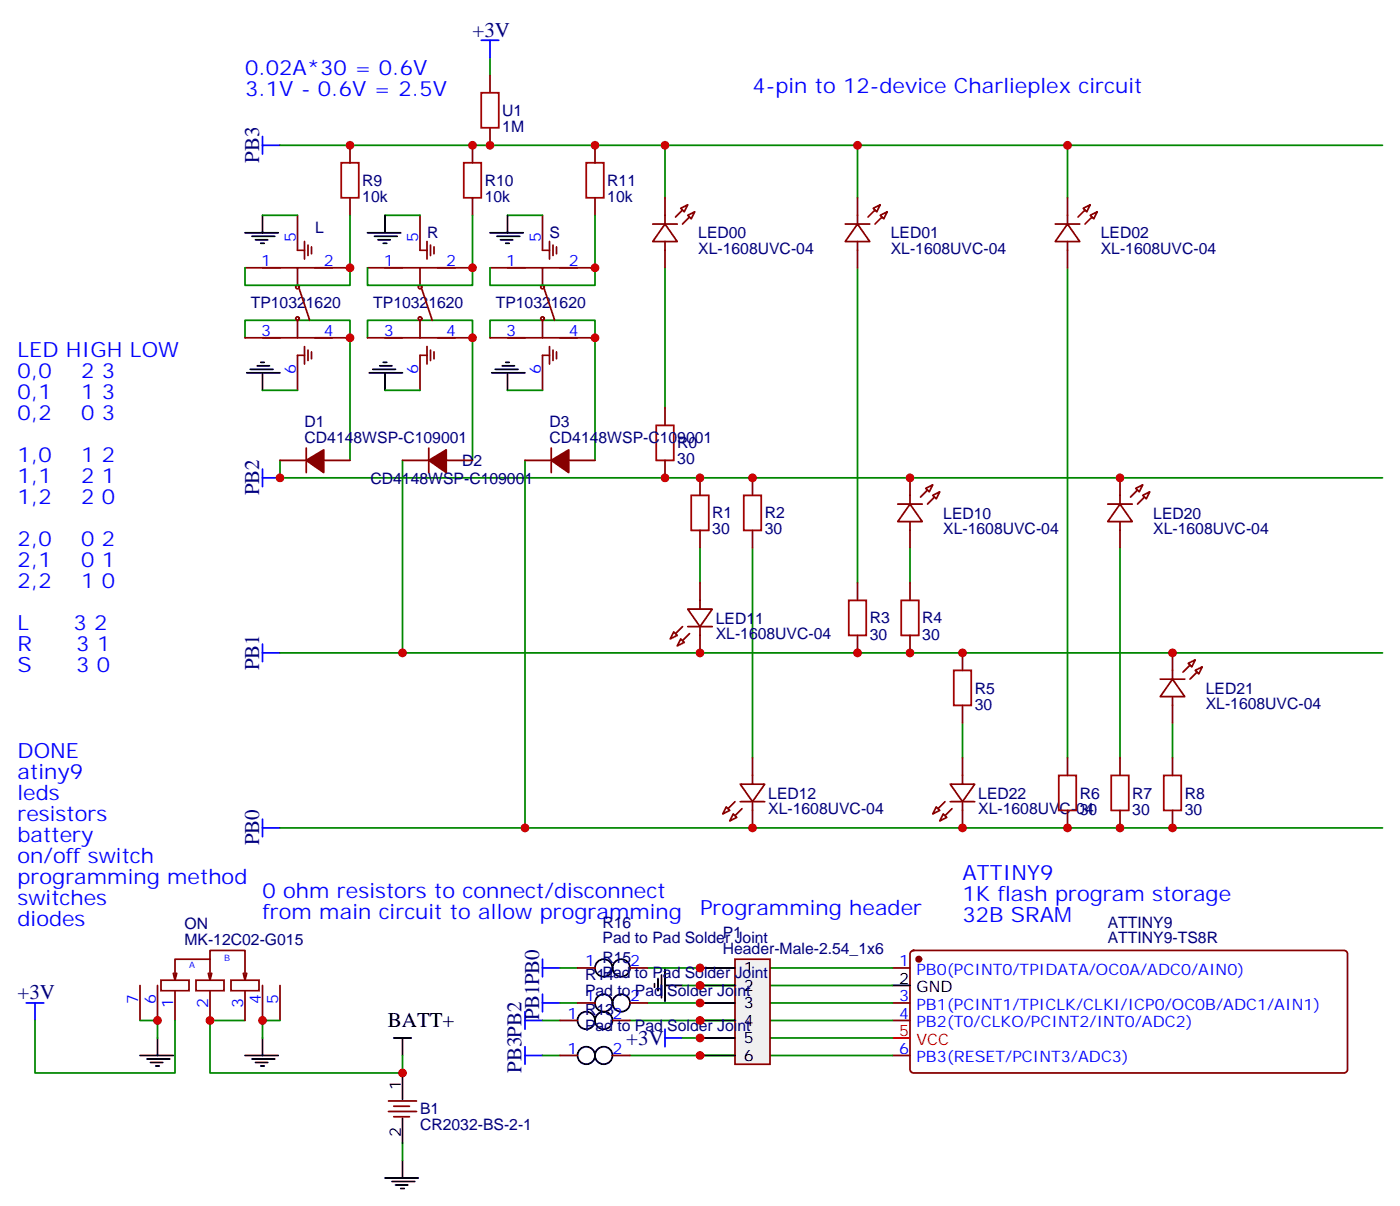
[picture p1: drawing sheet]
<svg xmlns="http://www.w3.org/2000/svg" width="282mm" height="243mm" viewBox="0 0 282 243" stroke-linecap="round" stroke-linejoin="round" font-family="sans-serif">
<g fill="none" stroke="#00f" stroke-width=".35">
<path d="M97 8.1h3.5M98.8 8.1v3.5M52.9 29.3h3.5M52.9 27.5v3.5M52.9 94.5v3.6M52.9 96.3h3.5M52.9 129.8v3.5M52.9 131.6h3.5M52.9 165.1v3.5M52.9 166.9h3.5M109.4 195.1h3.5M109.4 193.3v3.5"/>
<path d="M5.3 202.1h3.5M7.1 202.1v3.6M105.8 212.7h3.6M105.8 203.9v3.5M105.8 211v3.5M105.8 205.7h3.6M109.4 202.1h3.5M109.4 200.4v3.5M134.1 209.2h3.5M134.1 207.4v3.6"/>
</g>
<g fill="none" stroke="#008700" stroke-width=".35">
<path d="M98.8 11.6v3.6M56.4 29.3h222.3M134.1 29.3v10.6M172.9 29.3v10.6M215.2 29.3v10.6M134.1 54v28.2M172.9 54v63.5M215.2 54v98.8M74.1 68.1v-3.5h21.1v28.2M98.8 68.1v-3.5h21.1v28.2M56.4 92.8v3.5h222.3M81.1 92.8v38.8"/>
<path d="M105.8 92.8v74.1M141.1 110.4v7.1M151.7 110.4v42.4M183.4 110.4v7.1M225.8 110.4v42.4M56.4 131.6h222.3M194 145.7v7.1M236.4 145.7v7.1M56.4 166.9h222.3M112.9 195.1h3.5M130.5 195.1h49.4M137.6 198.6h42.3"/>
<path d="M7.1 205.7v10.6h28.2v-10.6M49.4 205.7h-7.1v10.6h38.8v-3.6M109.4 212.7h3.5M109.4 205.7h3.5M112.9 202.1h3.5M127 212.7h52.9M127 205.7h52.9M130.5 202.1h49.4M137.6 209.2h42.3M81.1 230.4v3.5"/>
</g>
<g fill="none" stroke="#870000" stroke-width=".35">
<path d="M134.1 39.9v5.3M172.9 39.9v5.3M215.2 39.9v5.3M131.6 45.2h4.9M134.1 45.2l2.4 3.5h-4.9zM134.1 48.7v5.3M137.2 42l1.4-.7-.7 1.4zM138.6 43.4l1.5-.7-.8 1.4zM170.4 45.2h4.9M172.9 45.2l2.4 3.5h-4.9zM172.9 48.7v5.3M176 42l1.4-.7-.7 1.4z"/>
<path d="M177.4 43.4l1.5-.7-.7 1.4zM212.7 45.2h5M215.2 45.2l2.5 3.5h-5zM215.2 48.7v5.3M218.4 42l1.4-.7-.7 1.4zM219.8 43.4l1.4-.7-.7 1.4zM183.4 96.3v5.3M186.6 98.4l1.4-.7-.7 1.4zM188 99.8l1.4-.7-.7 1.4zM225.8 96.3v5.3M229 98.4l1.4-.7-.7 1.4zM230.4 99.8l1.4-.7-.7 1.4z"/>
<path d="M141.1 117.5v5.3M181 101.6h4.9M183.4 101.6l2.5 3.5h-4.9zM183.4 105.1v5.3M223.3 101.6h4.9M225.8 101.6l2.4 3.5h-4.9zM225.8 105.1v5.3M135.8 127.4l.7 .7-1.4 .7zM137.2 128.8l.7 .7-1.4 .7zM138.6 122.8h5l-2.5 3.5zM138.6 126.3h5M141.1 126.3v5.3"/>
<path d="M233.9 136.9h4.9M236.4 136.9l2.4 3.5h-4.9zM236.4 131.6v5.3M239.5 133.7l1.4-.7-.7 1.4zM240.9 135.1l1.5-.7-.7 1.4zM149.2 158h5l-2.5 3.6zM151.7 152.8v5.2M191.6 158h4.9l-2.5 3.6zM194 152.8v5.2M236.4 140.4v5.3M146.4 162.6l.7 .7-1.4 .7zM147.8 164l.7 .7-1.4 .8z"/>
<path d="M149.2 161.6h5M151.7 161.6v5.3M188.7 162.6l.7 .7-1.4 .7zM190.1 164l.8 .7-1.5 .8zM191.6 161.6h4.9M194 161.6v5.3M28.2 198.6v7.1M31.7 198.6v7.1M32.5 197.6h5.6v2.1h-5.6zM34.9 196.1l.4 1.5M35.3 199.7v6M39.5 197.6h5.7v2.1h-5.7z"/>
<path d="M42 196.1l.3 1.5M42.3 193.3h-7v4.3l.3-1.5M42.3 199.7v6M42.7 196.1l-.4 1.5v-6h7.1v6M46.6 197.6h5.6v2.1h-5.6zM49 196.1l.4 1.5M49.4 199.7v6M49.7 196.1l-.3 1.5M52.9 198.6v7.1M56.4 198.6v7.1M179.9 195.1h3.5M183.7 191.8l.4-.2h86.8a.71 .71 0 0 1 .7 .7v23.2a.76 .76 0 0 1-.7 .8h-86.8a.76 .76 0 0 1-.7-.8v-23.2z"/>
<path d="M179.9 202.1h3.5M179.9 205.7h3.5M179.9 212.7h3.5"/>
</g>
<g fill="#870000" stroke="#870000" stroke-width=".35">
<path d="M136.2 43.7l1.4-1.4z"/>
<path d="M137.6 45.2l1.4-1.5z"/>
<path d="M175 43.7l1.4-1.4z"/>
<path d="M177.8 43.7l-1.4 1.5z"/>
<path d="M217.3 43.7l1.4-1.4z"/>
<path d="M218.7 45.2l1.4-1.5z"/>
<path d="M185.6 100.2l1.4-1.4z"/>
<path d="M187 101.6l1.4-1.4z"/>
<path d="M227.9 100.2l1.4-1.4z"/>
<path d="M230.7 100.2l-1.4 1.4z"/>
<path d="M139 127.7l-1.4 1.4z"/>
<path d="M137.6 126.3l-1.4 1.4z"/>
<path d="M149.6 163l-1.4 1.4z"/>
<path d="M148.2 161.6l-1.4 1.4z"/>
<path d="M191.9 163l-1.4 1.4z"/>
<path d="M190.5 161.6l-1.4 1.4z"/>
<path d="M238.5 135.5l1.4-1.4z"/>
<path d="M239.9 136.9l1.4-1.4z"/>
<circle cx="185.2" cy="193.3" r=".53"/>
</g>
<g fill="none" stroke="#000" stroke-width=".35">
<path d="M131.9 198.3v.7M132.6 197.2v2.5M133.3 196.5v4.6M134.1 198.6h3.5M134.1 195.1v6.7M179.9 198.6h3.5M79.4 209.2h3.5M81.1 209.2v3.5M77.6 237.4h6.7M79 238.1h4.6M79.7 238.8h2.5M80.8 239.5h.7"/>
<path d="M81.1 233.9v3.5"/>
</g>
<path d="M179.9 209.2h3.5" fill="none" stroke="#f00" stroke-width=".35"/>
<path d="M148.2 193.3h7v21.2h-7z" fill="#f0f0f0" stroke="#870000" stroke-width=".35"/>
<g fill="none" stroke="#000" stroke-width=".35">
<path d="M49.4 46.9h6.7M50.8 47.6h4.6M51.5 48.3h2.5M52.6 49h.7M52.9 43.4v3.5M74.1 46.9h6.7M75.5 47.6h4.6M76.2 48.3h2.5M77.3 49h.7M77.6 43.4v3.5M98.8 46.9h6.7M100.2 47.6h4.6"/>
<path d="M100.9 48.3h2.5M102 49h.7M102.3 43.4v3.5M49.7 75.1h6.7M50.4 74.4h4.6M51.9 73.7h2.4M52.6 73h.7M52.9 75.1v3.6M74.4 75.1h6.7M75.1 74.4h4.6M76.6 73.7h2.4M77.3 73h.7"/>
<path d="M77.6 75.1v3.6M99.1 75.1h6.7M99.8 74.4h4.6M101.2 73.7h2.5M102 73h.7M102.3 75.1v3.6M141.1 195.1h7.1M141.1 198.6h7.1M28.2 212.7h6.7M29.6 213.4h4.6M30.3 214.1h2.5M31.4 214.8h.7"/>
<path d="M31.7 209.2v3.5M49.4 212.7h6.7M50.8 213.4h4.6M51.5 214.1h2.5M52.6 214.8h.7M52.9 209.2v3.5M81.1 216.3v5.2M141.1 202.1h7.1M141.1 205.7h7.1M141.1 209.2h7.1M141.1 212.7h7.1M81.1 225.4v5"/>
<circle cx="121.7" cy="195.1" r="1.76"/>
<circle cx="125.2" cy="195.1" r="1.76"/>
<circle cx="118.2" cy="212.7" r="1.76"/>
<circle cx="118.2" cy="205.7" r="1.76"/>
<circle cx="121.7" cy="205.7" r="1.76"/>
<circle cx="121.7" cy="202.1" r="1.76"/>
<circle cx="121.7" cy="212.7" r="1.76"/>
<circle cx="125.2" cy="202.1" r="1.76"/>
</g>
<g fill="none" stroke="#870000" stroke-width=".35">
<path d="M98.8 15.2v3.5M70.6 29.3v3.5M70.6 39.9v3.5M95.2 29.3v3.5M95.2 39.9v3.5M98.8 25.8v3.5M119.9 29.3v3.5M119.9 39.9v3.5M49.4 54h21.2M60 43.4v7h1.4M60 54v3.5M60.3 58.2l2.1 6.4"/>
<path d="M61.4 48.7v3.5M62.1 49.4v2.1M62.8 49.7v1.5M74.1 54h21.1M84.7 43.4v7h1.4M84.7 54v3.5M85 58.2l2.1 6.4M86.1 48.7v3.5M86.8 49.4v2.1M87.5 49.7v1.5M98.8 54h21.1M109.4 43.4v7h1.4"/>
<path d="M109.4 54v3.5M109.7 58.2l2.1 6.4M110.8 48.7v3.5M111.5 49.4v2.1M112.2 49.7v1.5M49.4 68.1h21.2M60 64.6v3.5M61.4 69.8v3.6M61.4 71.6h-1.4v7.1M62.1 70.6v2.1M62.8 70.9v1.4M74.1 68.1h21.1"/>
<path d="M84.7 64.6v3.5M86.1 71.6h-1.4v7.1M86.1 69.8v3.6M86.8 70.6v2.1M87.5 70.9v1.4M98.8 68.1h21.1M109.4 64.6v3.5M110.8 71.6h-1.4v7.1M110.8 69.8v3.6M111.5 70.6v2.1M112.2 70.9v1.4M56.4 92.8h5.3"/>
<path d="M61.7 90.3v4.9M65.3 92.8h5.3M81.1 92.8h5.3M86.4 90.3v4.9M90 92.8h5.2M105.8 92.8h5.3M111.1 90.3v4.9M114.7 92.8h5.2M134.1 82.2v3.5M134.1 92.8v3.5M141.1 96.3v3.5M151.7 96.3v3.5"/>
<path d="M141.1 106.9v3.5M151.7 106.9v3.5M172.9 117.5v3.5M183.4 117.5v3.5M172.9 128.1v3.5M183.4 128.1v3.5M194 131.6v3.5M194 142.2v3.5M215.2 152.8v3.5M225.8 152.8v3.5M236.4 152.8v3.5M215.2 163.3v3.6"/>
<path d="M225.8 163.3v3.6M236.4 163.3v3.6M116.4 195.1h3.5M127 195.1h3.5M112.9 205.7h3.5M112.9 212.7h3.5M116.4 202.1h3.5M123.5 205.7h3.5M123.5 212.7h3.5M127 202.1h3.5M78.3 221.9h5.7M78.3 224h5.7"/>
<path d="M79.4 223h3.1M79.4 225.1h3.1"/>
<circle cx="60" cy="57.9" r=".35"/>
<circle cx="84.7" cy="57.9" r=".35"/>
<circle cx="109.4" cy="57.9" r=".35"/>
<circle cx="60" cy="64.2" r=".35"/>
<circle cx="84.7" cy="64.2" r=".35"/>
<circle cx="109.4" cy="64.2" r=".35"/>
</g>
<g fill="none" stroke="#a10000" stroke-width=".35">
<path d="M97 18.7h3.5v7.1h-3.5zM68.8 32.8h3.5v7.1h-3.5zM93.5 32.8h3.5v7.1h-3.5zM118.2 32.8h3.5v7.1h-3.5zM132.3 85.7h3.5v7.1h-3.5zM139.3 99.8h3.6v7.1h-3.6zM149.9 99.8h3.6v7.1h-3.6zM171.1 121h3.5v7.1h-3.5zM181.7 121h3.5v7.1h-3.5zM192.3 135.1h3.5v7.1h-3.5zM213.4 156.3h3.6v7h-3.6zM224 156.3h3.5v7h-3.5z"/>
<path d="M234.6 156.3h3.5v7h-3.5z"/>
</g>
<path d="M52.9 43.4h7.1M70.6 43.4v14.1h-21.2v-3.5M77.6 43.4h7.1M95.2 43.4v14.1h-21.1v-3.5M102.3 43.4h7.1M119.9 43.4v14.1h-21.1v-3.5M49.4 68.1v-3.5h21.2v28.2M52.9 78.7h7.1M77.6 78.7h7.1M102.3 78.7h7.1M28.2 205.7h3.5v3.5M56.4 205.7h-3.5v3.5" fill="none" stroke="#008700" stroke-width=".35"/>
<g fill="#870000" stroke="#870000" stroke-width=".35">
<path d="M61.7 92.8l3.6-2.1v4.5z"/>
<path d="M86.4 92.8l3.6-2.1v4.5z"/>
<path d="M111.1 92.8l3.6-2.1v4.5z"/>
</g>
<g fill="#c00">
<circle cx="172.9" cy="29.3" r=".88"/>
<circle cx="215.2" cy="29.3" r=".88"/>
<circle cx="141.1" cy="131.6" r=".88"/>
<circle cx="183.4" cy="96.3" r=".88"/>
<circle cx="225.8" cy="96.3" r=".88"/>
<circle cx="151.7" cy="166.9" r=".88"/>
<circle cx="194" cy="166.9" r=".88"/>
<circle cx="236.4" cy="131.6" r=".88"/>
<circle cx="141.1" cy="195.1" r=".88"/>
<circle cx="141.1" cy="198.6" r=".88"/>
<circle cx="141.1" cy="202.1" r=".88"/>
<circle cx="141.1" cy="205.7" r=".88"/>
<circle cx="141.1" cy="209.2" r=".88"/>
<circle cx="141.1" cy="212.7" r=".88"/>
<circle cx="98.8" cy="29.3" r=".88"/>
<circle cx="141.1" cy="96.3" r=".88"/>
<circle cx="151.7" cy="96.3" r=".88"/>
<circle cx="172.9" cy="131.6" r=".88"/>
<circle cx="183.4" cy="131.6" r=".88"/>
<circle cx="194" cy="131.6" r=".88"/>
<circle cx="215.2" cy="166.9" r=".88"/>
<circle cx="225.8" cy="166.9" r=".88"/>
<circle cx="236.4" cy="166.9" r=".88"/>
<circle cx="56.4" cy="96.3" r=".88"/>
<circle cx="70.6" cy="29.3" r=".88"/>
<circle cx="70.6" cy="54" r=".88"/>
<circle cx="70.6" cy="68.1" r=".88"/>
<circle cx="134.1" cy="96.3" r=".88"/>
<circle cx="134.1" cy="29.3" r=".88"/>
<circle cx="119.9" cy="29.3" r=".88"/>
<circle cx="95.3" cy="29.3" r=".88"/>
<circle cx="105.8" cy="166.9" r=".88"/>
<circle cx="81.1" cy="131.6" r=".88"/>
<circle cx="95.3" cy="54" r=".88"/>
<circle cx="95.3" cy="68.1" r=".88"/>
<circle cx="119.9" cy="68.1" r=".88"/>
<circle cx="119.9" cy="54" r=".88"/>
<circle cx="31.8" cy="205.7" r=".88"/>
<circle cx="52.9" cy="205.7" r=".88"/>
<circle cx="42.3" cy="205.7" r=".88"/>
<circle cx="81.1" cy="216.3" r=".88"/>
</g>
<g font-size="4.2" fill="#000080">
<text x="95.2" y="7.4">+3V</text>
<text x="52.2" y="32.8" transform="rotate(-90 52.2 32.8)">PB3</text>
<text x="52.2" y="99.8" transform="rotate(-90 52.2 99.8)">PB2</text>
<text x="52.2" y="135.1" transform="rotate(-90 52.2 135.1)">PB1</text>
<text x="52.2" y="170.4" transform="rotate(-90 52.2 170.4)">PB0</text>
<text x="3.5" y="201.4">+3V</text>
<text x="108.7" y="205.7" transform="rotate(-90 108.7 205.7)">PB1PB0</text>
<text x="126.3" y="210.6">+3V</text>
<text x="105.1" y="216.3" transform="rotate(-90 105.1 216.3)">PB3PB2</text>
</g>
<g font-size="4.2" fill="#00f">
<text x="49.4" y="15.2">0.02A*30 = 0.6V</text>
<text x="49.4" y="19.4">3.1V - 0.6V = 2.5V</text>
<text x="151.7" y="18.7">4-pin to 12-device Charlieplex circuit</text>
<text x="3.5" y="72">LED HIGH LOW</text>
<text x="3.5" y="76.2">0,0</text>
<text x="16.4" y="76.2">2 3</text>
<text x="3.5" y="80.4">0,1</text>
<text x="16.4" y="80.4">1 3</text>
<text x="3.5" y="84.7">0,2</text>
<text x="16.4" y="84.7">0 3</text>
<text x="3.5" y="93.1">1,0</text>
<text x="16.4" y="93.1">1 2</text>
<text x="3.5" y="97.4">1,1</text>
<text x="3.5" y="101.6">1,2</text>
<text x="16.4" y="97.4">2 1</text>
<text x="16.4" y="101.6">2 0</text>
<text x="3.5" y="110.1">2,0</text>
<text x="16.4" y="110.1">0 2</text>
<text x="3.5" y="114.3">2,1</text>
<text x="3.5" y="118.5">2,2</text>
<text x="16.4" y="114.3">0 1</text>
<text x="16.4" y="118.5">1 0</text>
<text x="3.5" y="127">L</text>
<text x="3.5" y="131.2">R</text>
<text x="14.8" y="127">3 2</text>
<text x="15.4" y="131.2">3 1</text>
<text x="3.5" y="135.5">S</text>
<text x="15.3" y="135.5">3 0</text>
<text x="3.5" y="152.8">DONE</text>
<text x="3.5" y="157">atiny9</text>
<text x="3.5" y="161.2">leds</text>
<text x="3.5" y="165.5">resistors</text>
<text x="3.5" y="169.7">battery</text>
<text x="3.5" y="173.9">on/off switch</text>
<text x="3.5" y="178.2">programming method</text>
<text x="194" y="177.4">ATTINY9</text>
<text x="3.5" y="182.4">switches</text>
<text x="52.9" y="181">0 ohm resistors to connect/disconnect</text>
<text x="52.9" y="185.2">from main circuit to allow programming</text>
<text x="141.1" y="184.5">Programming header</text>
<text x="194" y="181.7">1K flash program storage</text>
<text x="194" y="185.9">32B SRAM</text>
<text x="3.5" y="186.6">diodes</text>
</g>
<text font-size="4.2" x="78.2" y="207.1">BATT+</text>
<g font-size="3.2" fill="#000080">
<text x="101.2" y="23.4">U1</text>
<text x="101.2" y="26.6">1M</text>
<text x="73" y="40.7">10k</text>
<text x="73" y="37.5">R9</text>
<text x="97.7" y="40.7">10k</text>
<text x="97.7" y="37.5">R10</text>
<text x="122.4" y="40.7">10k</text>
<text x="122.4" y="37.5">R11</text>
<text x="63.5" y="46.9">L</text>
<text x="86.1" y="48.1">R</text>
<text x="110.8" y="48.1">S</text>
<text x="140.8" y="51.2">XL-1608UVC-04</text>
<text x="140.8" y="48.1">LED00</text>
<text x="179.6" y="51.2">XL-1608UVC-04</text>
<text x="179.6" y="48.1">LED01</text>
<text x="221.9" y="51.2">XL-1608UVC-04</text>
<text x="221.9" y="48.1">LED02</text>
<text x="50.5" y="62.2">TP10321620</text>
<text x="75.2" y="62.2">TP10321620</text>
<text x="99.9" y="62.2">TP10321620</text>
<text x="61.4" y="89.3">CD4148WSP-C109001</text>
<text x="61.4" y="86.1">D1</text>
<text x="110.8" y="89.3">CD4148WSP-C109001</text>
<text x="110.8" y="86.1">D3</text>
<text x="93.1" y="93.9">D2</text>
<text x="136.5" y="93.6">30</text>
<text x="136.5" y="90.4">R0</text>
<text x="74.7" y="97.5">CD4148WSP-C109001</text>
<text x="143.6" y="107.7">30</text>
<text x="143.6" y="104.5">R1</text>
<text x="154.2" y="107.7">30</text>
<text x="154.2" y="104.5">R2</text>
<text x="190.1" y="107.7">XL-1608UVC-04</text>
<text x="190.1" y="104.5">LED10</text>
<text x="232.5" y="107.7">XL-1608UVC-04</text>
<text x="232.5" y="104.5">LED20</text>
<text x="144.3" y="125.7">LED11</text>
<text x="175.3" y="125.7">R3</text>
<text x="185.9" y="125.7">R4</text>
<text x="144.3" y="128.9">XL-1608UVC-04</text>
<text x="175.3" y="128.9">30</text>
<text x="185.9" y="128.9">30</text>
<text x="196.5" y="143">30</text>
<text x="196.5" y="139.8">R5</text>
<text x="243.1" y="143">XL-1608UVC-04</text>
<text x="243.1" y="139.8">LED21</text>
<text x="154.9" y="161">LED12</text>
<text x="197.2" y="161">LED22</text>
<text x="217.7" y="160.9">R6</text>
<text x="228.2" y="160.9">R7</text>
<text x="238.8" y="160.9">R8</text>
<text x="154.9" y="164.1">XL-1608UVC-04</text>
<text x="197.2" y="164.1">XL-1608UVC-04</text>
<text x="217.7" y="164.2">30</text>
<text x="228.2" y="164.2">30</text>
<text x="238.8" y="164.2">30</text>
<text x="37.2" y="190.5">MK-12C02-G015</text>
<text x="37.2" y="187.3">ON</text>
<text x="121.5" y="190.1">Pad to Pad Solder Joint</text>
<text x="121.5" y="187">R16</text>
<text x="145.7" y="189.1">P1</text>
<text x="223.3" y="190.1">ATTINY9-TS8R</text>
<text x="223.3" y="187">ATTINY9</text>
<text x="117.9" y="197.5">R14</text>
<text x="121.5" y="197.2">Pad to Pad Solder Joint</text>
<text x="145.7" y="192.3">Header-Male-2.54_1x6</text>
<text x="117.9" y="200.7">Pad to Pad Solder Joint</text>
<text x="117.9" y="207.8">Pad to Pad Solder Joint</text>
<text x="84.7" y="227.7">CR2032-BS-2-1</text>
<text x="84.7" y="224.4">B1</text>
</g>
<g font-size="3.2" fill="#00f">
<text x="52.7" y="53.6">1</text>
<text x="59.6" y="48.7" transform="rotate(-90 59.6 48.7)">5</text>
<text x="65.3" y="53.6">2</text>
<text x="77.4" y="53.6">1</text>
<text x="84.3" y="48.7" transform="rotate(-90 84.3 48.7)">5</text>
<text x="90" y="53.6">2</text>
<text x="102.1" y="53.6">1</text>
<text x="109" y="48.7" transform="rotate(-90 109 48.7)">5</text>
<text x="114.7" y="53.6">2</text>
<text x="52.7" y="67.7">3</text>
<text x="65.3" y="67.7">4</text>
<text x="77.4" y="67.7">3</text>
<text x="90" y="67.7">4</text>
<text x="102.1" y="67.7">3</text>
<text x="114.7" y="67.7">4</text>
<text x="59.6" y="75.4" transform="rotate(-90 59.6 75.4)">6</text>
<text x="84.3" y="75.4" transform="rotate(-90 84.3 75.4)">6</text>
<text x="109" y="75.4" transform="rotate(-90 109 75.4)">6</text>
<text x="117.9" y="194.7">1 R152</text>
<text x="181.3" y="194.7">1</text>
<text x="184.7" y="196.5">PB0(PCINT0/TPIDATA/OC0A/ADC0/AIN0)</text>
<text x="27.9" y="202.4" transform="rotate(-90 27.9 202.4)">7</text>
<text x="31.4" y="202.4" transform="rotate(-90 31.4 202.4)">6</text>
<text x="34.9" y="203.1" transform="rotate(-90 34.9 203.1)">1</text>
<text x="42" y="203.1" transform="rotate(-90 42 203.1)">2</text>
<text x="49" y="203.1" transform="rotate(-90 49 203.1)">3</text>
<text x="52.6" y="202.4" transform="rotate(-90 52.6 202.4)">4</text>
<text x="56.1" y="202.4" transform="rotate(-90 56.1 202.4)">5</text>
<text x="117.9" y="201.8">1</text>
<text x="127" y="201.8">2</text>
<text x="181.3" y="201.8">3</text>
<text x="184.7" y="203.6">PB1(PCINT1/TPICLK/CLKI/ICP0/OC0B/ADC1/AIN1)</text>
<text x="114.4" y="205.3">1 R132</text>
<text x="181.3" y="205.3">4</text>
<text x="184.7" y="207.1">PB2(T0/CLKO/PCINT2/INT0/ADC2)</text>
<text x="114.4" y="212.4">1</text>
<text x="123.5" y="212.4">2</text>
<text x="181.3" y="212.4">6</text>
<text x="184.7" y="214.1">PB3(RESET/PCINT3/ADC3)</text>
</g>
<g font-size="3.2">
<text x="149.9" y="196.1">1</text>
<text x="149.9" y="199.7">2</text>
<text x="149.9" y="203.2">3</text>
<text x="181.3" y="198.3">2</text>
<text x="184.7" y="200">GND</text>
<text x="149.9" y="206.7">4</text>
<text x="149.9" y="210.3">5</text>
<text x="149.9" y="213.8">6</text>
<text x="80.8" y="219.8" transform="rotate(-90 80.8 219.8)">1</text>
<text x="80.8" y="229.2" transform="rotate(-90 80.8 229.2)">2</text>
</g>
<g font-size="3.2" fill="#f00">
<text x="181.3" y="208.8">5</text>
<text x="184.7" y="210.6">VCC</text>
</g>
<g font-size="1.8" fill="#00f">
<text x="38.1" y="195.1">A</text>
<text x="45.2" y="193.7">B</text>
</g>
</svg>
